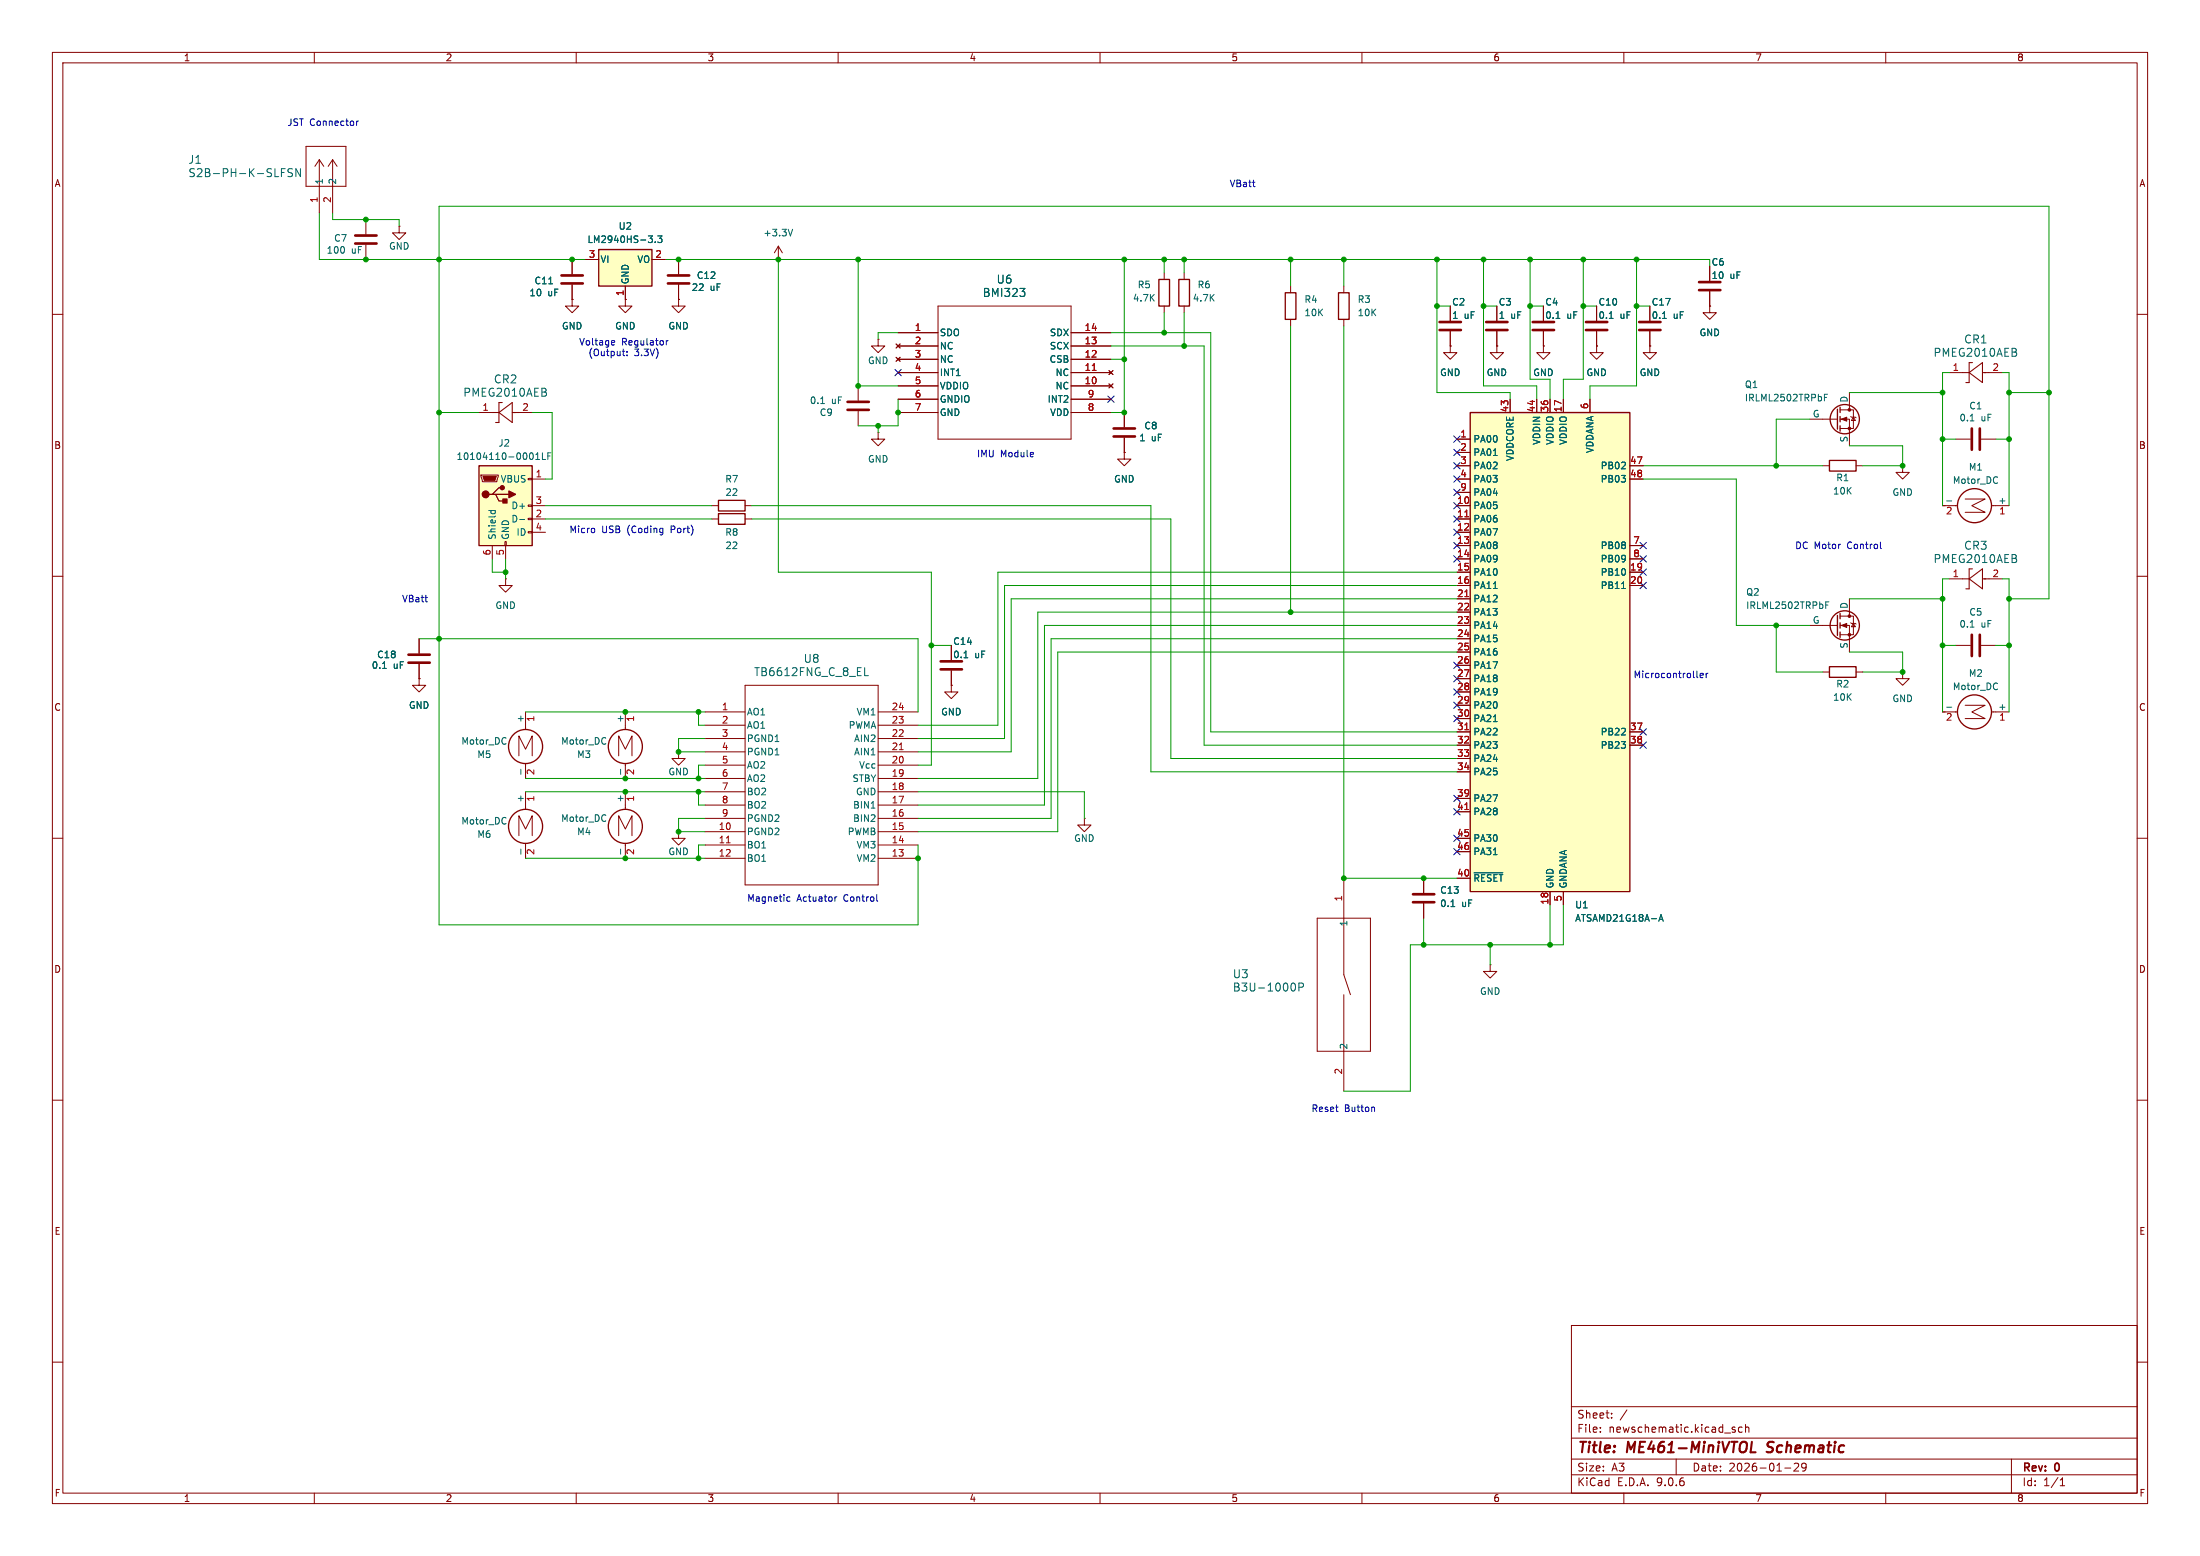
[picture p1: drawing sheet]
<svg xmlns="http://www.w3.org/2000/svg" width="420mm" height="297mm" viewBox="0 0 420 297" stroke-linecap="round" stroke-linejoin="round" font-family="sans-serif">
<g fill="none" stroke="#840000" stroke-width=".19">
<path d="M10 10h400v277h-400zM12 12h396v273h-396zM60 10v2M110 10v2M160 10v2M210 10v2M260 10v2M310 10v2M360 10v2M10 60h2M276.9 66v1.3h1.2l-1.2 1.3-1.3-1.3h1.3M276.9 66h.1"/>
<path d="M408 60h2M10 110h2M408 110h2M10 160h2M408 160h2M10 210h2M408 210h2M300 253h108v32h-108zM10 260h2M300 278.5h108M300 274.5h108M300 268.5h108"/>
<path d="M305.5 273.2v.2M305.5 272.5v.1M307.7 270.5v.2M307.7 269.8v.1M310.6 269.1l-1.3 1.9M320 278.5v3M330.7 272.8l.5 .2 .1 .2-.2 .2-.4-.1M330.7 272.5h.5M332.6 272.5l-.4-.1-.3 .3 .1 .6h.6M333.2 272.5l.2-.1 .4 .1 .1 .9M333.2 271.9v1.5M342.5 279.4l.6-.1 .2 .1 .1 .3-1 1.1h1"/>
<path d="M344.8 279.9l-.3 .3h-.3l-.3-.3 .2-.5 .4-.1 .2 .1a.99 .99 0 0 1-.3 1.4h-.3M384 278.5v6.5M408 260h2M60 285v2M110 285v2M160 285v2M210 285v2M260 285v2M300 281.5h108M310 285v2M340.7 280.2h1.2M360 285v2"/>
<path d="M393.3 283.6h.9M393.3 282.5l.4-.4v1.5"/>
</g>
<path d="M334.4 275.2l-.2 2h.9M337.3 277.1l.2 .1M337.6 275.4l-.1 .6" fill="none" stroke="#840000" stroke-width=".4"/>
<path d="M280.7 78.7h30.4v91.5h-30.4z" fill="#ffffc2"/>
<path d="M280.7 78.7h30.4v91.5h-30.4z" fill="none" stroke="#840000" stroke-width=".25"/>
<g fill="none" stroke="#840000" stroke-width=".19">
<path d="M288.3 76.2v2.5M293.4 76.2v2.5M295.9 76.2v2.5M298.4 76.2v2.5M303.5 76.2v2.5M278.1 83.8h2.6M278.1 86.4h2.6M278.1 88.9h2.6M278.1 91.4h2.6M278.1 94h2.6M278.1 96.5h2.6M278.1 99.1h2.6"/>
<path d="M311.1 88.9h2.6M311.1 91.4h2.6M278.1 101.6h2.6M278.1 104.1h2.6M278.1 106.7h2.6M278.1 109.2h2.6M278.1 111.8h2.6M278.1 114.3h2.6M278.1 116.8h2.6M278.1 119.4h2.6M311.1 104.1h2.6M311.1 106.7h2.6"/>
<path d="M311.1 109.2h2.6M311.1 111.8h2.6M278.1 121.9h2.6M278.1 124.5h2.6M278.1 127h2.6M278.1 129.5h2.6M278.1 132.1h2.6M278.1 134.6h2.6M278.1 137.2h2.6M278.1 139.7h2.6M311.1 139.7h2.6M278.1 142.2h2.6"/>
<path d="M278.1 144.8h2.6M278.1 147.3h2.6M278.1 152.4h2.6M278.1 154.9h2.6M311.1 142.2h2.6M278.1 160h2.6M278.1 162.6h2.6M278.1 167.6h2.6M295.9 170.2v2.5M298.4 170.2v2.5"/>
</g>
<path d="M285.1 86.9h.7M285.1 112.3h.7M309.6 112.3h.7M285.1 137.7h.7M281.4 166.6h5.5M285.1 163.1h.7M316.7 175.8l.4-1.2 .4 1.2M316.8 175.5h.6" fill="none" stroke="#006464" stroke-width=".19"/>
<path d="M279.6 98.6h.8M279.6 113.9h.8M279.6 139.3h.8M279.6 154.5h.8" fill="none" stroke="#a90000" stroke-width=".19"/>
<path d="M91.4 88.9h10.2v15.2h-10.2z" fill="#ffffc2"/>
<g fill="none" stroke="#840000" stroke-width=".25">
<path d="M91.4 88.9h10.2v15.2h-10.2zM94 94.4h.6l.6 1.2h1.3M94.6 94.4h2.6M95.9 93.1h-.7l-1.2 1.3h-.7M349.2 87.9h5.1v2h-5.1zM350.8 117.5v3.8M351.3 117.1v1M351.3 118.9v1M349.2 127.3h5.1v2h-5.1zM351.3 120.7v1"/>
<circle cx="352.2" cy="119.4" r="2.79"/>
</g>
<g fill="none" stroke="#840000" stroke-width=".19">
<path d="M58.4 27.9h7.6v7.7h-7.6zM61 30.5v10.1M61 30.5l-.9 1.3M61 30.5l.8 1.3M63.5 30.5v10.1M63.5 30.5l-.8 1.3M63.5 30.5l.8 1.3M119.4 57.2v1.2h1.2l-1.2 1.3-1.3-1.3h1.3M119.4 57.2h.1M326.4 58.4v1.3h1.3l-1.3 1.3-1.3-1.3h1.3M326.4 58.4h.1M91.8 90.7h3.3v.2l-.2 1h-2.8z"/>
<path d="M100.8 91.3h.8v.3h-.8zM100.8 96.4h.8v.2h-.8zM100.8 98.9h.8v.3h-.8zM101.6 91.4h2.5M101.6 96.5h2.5M101.6 99.1h2.5M348 88.9h1.2M354.3 88.9h1.3M94 104.1v2.6M96.4 103.4h.2v.7h-.2zM96.5 104.1v2.6M100.8 101.5h.8v.2h-.8z"/>
<path d="M101.6 101.6h2.5M345.4 119.4h5.4M351.3 117.6h2.5v3.6h-2.5M351.3 119.4h1.8v5.1M353.1 114.3v3.3M353.3 118.9l1 .2M353.8 119l.4 .6h-.8zM348 128.3h1.2M354.3 128.3h1.3M363.2 128.3v1.2h1.3l-1.3 1.3-1.3-1.3h1.3M363.2 128.3h.1"/>
</g>
<g fill="#840000" stroke="#840000" stroke-width=".19">
<path d="M92.2 90.9h2.5l-.2 .8h-2z"/>
<path d="M351.5 119.4l1.1-.4v.8z"/>
<circle cx="353.1" cy="117.6" r=".25"/>
<circle cx="353.1" cy="121.2" r=".25"/>
</g>
<g fill="#840000" stroke="#840000" stroke-width=".25">
<path d="M96 95.3h.8v.7h-.8z"/>
<path d="M97.2 93.7l1.2 .7-1.2 .6z"/>
<circle cx="92.7" cy="94.4" r=".63"/>
<circle cx="95.9" cy="93.1" r=".38"/>
</g>
<g fill="none" stroke="#006464" stroke-width=".19">
<path d="M53.7 32.9h.5M53.7 32.2h.8M55.8 32.3l-.5-.1-.3 .3 .1 .3 .7 .3v.5l-.3 .1-.5-.1M57.4 32.2v1.5l-.9-1.5v1.5M93.3 97.5h1.3M93.8 97.5l-.1 .3M94.5 97.5l.1 .3M99.2 99.2h1M102.3 87.7h.7M102.3 86.8l.3-.4v1.3M103.6 86.4v1.3h.6M104.6 87h.4"/>
<path d="M105.2 86.4h-.6v1.3M348.5 115.5h.5M348.5 114.9h.6"/>
</g>
<path d="M114.3 47.6h10.2v7h-10.2z" fill="#ffffc2"/>
<g fill="none" stroke="#840000" stroke-width=".25">
<path d="M114.3 47.6h10.2v7h-10.2zM221.2 53.3h2.1v5.1h-2.1zM225 53.3h2.1v5.1h-2.1zM245.4 55.9h2v5.1h-2zM255.5 55.9h2.1v5.1h-2.1zM350.8 78.1v3.8M351.3 77.7v1M351.3 79.5v1M137.2 95.5h5v2h-5zM137.2 98h5v2.1h-5zM351.3 81.3v1"/>
<circle cx="352.2" cy="80" r="2.79"/>
<circle cx="376.9" cy="96.5" r="3.3"/>
<circle cx="376.9" cy="135.9" r="3.3"/>
<circle cx="100.3" cy="142.5" r="3.3"/>
<circle cx="100.3" cy="157.7" r="3.3"/>
<circle cx="119.4" cy="142.5" r="3.3"/>
<circle cx="119.4" cy="157.7" r="3.3"/>
</g>
<g fill="none" stroke="#840000" stroke-width=".19">
<path d="M69.8 41.9v2.8M69.8 46.7v2.8M76.2 43.2v1.3h1.3l-1.3 1.2-1.3-1.2h1.3M76.2 43.2h.1M109.2 57.2v1.2h1.3l-1.3 1.3-1.3-1.3h1.3M109.2 57.2h.1M109.2 49.5v2.8M109.2 54.4v2.8M111.8 49.5h2.5M119.4 57.2h.1M119.4 54.6v2.6M124.5 49.5h2.5"/>
<path d="M129.5 57.2v1.2h1.3l-1.3 1.3-1.2-1.3h1.2M129.5 57.2h.1M129.5 49.5v2.8M129.5 54.4v2.8M148.6 49.5h.1M148.6 47l-.8 1.3M148.6 47l.8 1.3M148.6 47v2.5M179.1 58.4h25.4v25.4h-25.4zM222.2 52.1v1.2M222.2 58.4v1.3M226.1 52.1v1.2"/>
<path d="M226.1 58.4v1.3M246.4 54.6v1.3M256.5 54.6v1.3M276.9 58.4v2.8M285.7 58.4v2.8M294.6 58.4v2.8M304.8 58.4v2.8M315 58.4v2.8M326.4 58.4h.1M326.4 50.8v2.8M326.4 55.6v2.8M91.4 78.7h2.6"/>
<path d="M99.1 78.7h2.5M163.8 73.7v2.8M163.8 78.5v2.8M167.6 64.8v1.2h1.3l-1.3 1.3-1.2-1.3h1.2M167.6 64.8h.1M171.1 65.7l.7 .7M171.1 68.2l.7 .8M171.4 78.7h7.7M171.4 71.1h7.7M171.4 63.5h7.7M171.4 66h7.7M171.4 68.6h7.7"/>
<path d="M171.4 73.7h7.7M171.4 76.2h7.7M171.8 65.7l-.7 .7M171.8 68.2l-.7 .8M204.5 78.7h7.6M204.5 71.1h7.6M204.5 63.5h7.6M204.5 66h7.6M204.5 68.6h7.6M204.5 73.7h7.6M204.5 76.2h7.6M211.7 70.7l.8 .8"/>
<path d="M211.7 73.3l.8 .7M212.5 70.7l-.8 .8M212.5 73.3l-.8 .7M214.6 78.7v2.8M246.4 61v1.2M256.5 61v1.2M276.9 66h.1M276.9 63.2v2.8M285.7 66v1.3h1.3l-1.3 1.3-1.2-1.3h1.2M285.7 66h.1M285.7 63.2v2.8M288.3 76.2v2.5"/>
<path d="M293.4 76.2v2.5M294.6 66v1.3h1.3l-1.3 1.3-1.2-1.3h1.2M294.6 66h.1M294.6 63.2v2.8M295.9 76.2v2.5M298.4 76.2v2.5M303.5 76.2v2.5M304.8 66v1.3h1.3l-1.3 1.3-1.3-1.3h1.3M304.8 66h.1M304.8 63.2v2.8M315 66v1.3h1.2l-1.2 1.3-1.3-1.3h1.3M315 66h.1"/>
<path d="M315 63.2v2.8M351.3 78.2h2.5v3.6h-2.5M353.1 74.9v3.3M353.3 79.5l1 .3M353.8 79.6l.4 .7h-.8zM372.1 71.1h2.5M379.7 71.1h2.6M135.9 96.5h1.3M135.9 99.1h1.3M142.2 96.5h1.3M142.2 99.1h1.3M167.6 82.6v1.2h1.3l-1.3 1.3-1.2-1.3h1.2"/>
<path d="M167.6 82.6h.1M214.6 86.4v1.2h1.3l-1.3 1.3-1.2-1.3h1.2M214.6 86.4h.1M214.6 83.6v2.8M278.1 96.5h2.6M278.1 83.8h2.6M278.1 99.1h2.6M278.1 86.4h2.6M278.1 88.9h2.6M278.1 91.4h2.6M278.1 94h2.6M311.1 88.9h2.6"/>
<path d="M311.1 91.4h2.6M345.4 80h5.4M351.3 80h1.8v5.1M363.2 88.9v1.3h1.3l-1.3 1.2-1.3-1.2h1.3M363.2 88.9h.1M370.8 96.5h2.9M373.4 83.8h2.8M375.2 95.3h3.8l-2.6 1.2 2.6 1.3h-3.8M378.2 83.8h2.8M380.2 96.5h3.3M96.5 110.5v1.3h1.3l-1.3 1.2-1.3-1.2h1.3M96.5 110.5h.1"/>
<path d="M278.1 101.6h2.6M278.1 104.1h2.6M278.1 106.7h2.6M278.1 109.2h2.6M278.1 111.8h2.6M278.1 114.3h2.6M278.1 116.8h2.6M278.1 119.4h2.6M311.1 104.1h2.6M311.1 106.7h2.6M311.1 109.2h2.6M311.1 111.8h2.6"/>
<path d="M372.1 110.5h2.5M379.7 110.5h2.6M80 129.5v1.3h1.3l-1.3 1.3-1.3-1.3h1.3M80 129.5h.1M80 121.9v2.8M80 126.7v2.8M100.3 135.9v3.3M119.4 135.9v3.3M134.6 135.9h7.6M134.6 138.4h7.6M142.2 130.8h25.4v38.1h-25.4zM167.6 135.9h7.7"/>
<path d="M167.6 138.4h7.7M181.6 130.8v1.3h1.3l-1.3 1.3-1.3-1.3h1.3M181.6 130.8h.1M181.6 123.2v2.8M181.6 128v2.8M278.1 121.9h2.6M278.1 124.5h2.6M278.1 127h2.6M278.1 129.5h2.6M278.1 132.1h2.6M278.1 134.6h2.6M278.1 137.2h2.6"/>
<path d="M278.1 139.7h2.6M311.1 139.7h2.6M370.8 135.9h2.9M373.4 123.2h2.8M375.2 134.6h3.8l-2.6 1.3 2.6 1.3h-3.8M378.2 123.2h2.8M380.2 135.9h3.3M99.1 144.3v-3.8l1.2 2.5 1.3-2.5v3.8M99.1 159.5v-3.8l1.2 2.5 1.3-2.5v3.8M100.3 145.7v2.9M100.3 151.1v3.4M118.1 159.5v-3.8l1.3 2.5 1.2-2.5v3.8"/>
<path d="M118.1 144.3v-3.8l1.3 2.5 1.2-2.5v3.8M119.4 145.7v2.9M119.4 151.1v3.4M129.5 143.5v1.3h1.3l-1.3 1.3-1.2-1.3h1.2M129.5 143.5h.1M129.5 158.8v1.2h1.3l-1.3 1.3-1.2-1.3h1.2M129.5 158.8h.1M134.6 141h7.6M134.6 143.5h7.6M134.6 146.1h7.6M134.6 148.6h7.6M134.6 151.1h7.6"/>
<path d="M134.6 153.7h7.6M134.6 156.2h7.6M134.6 158.8h7.6M167.6 141h7.7M167.6 143.5h7.7M167.6 146.1h7.7M167.6 148.6h7.7M167.6 151.1h7.7M167.6 153.7h7.7M167.6 156.2h7.7M167.6 158.8h7.7M207 156.2v1.3h1.3l-1.3 1.3-1.3-1.3h1.3"/>
<path d="M207 156.2h.1M278.1 142.2h2.6M278.1 144.8h2.6M278.1 147.3h2.6M278.1 152.4h2.6M278.1 154.9h2.6M311.1 142.2h2.6M100.3 161v2.8M119.4 161v2.8M134.6 161.3h7.6M134.6 163.8h7.6M167.6 161.3h7.7"/>
<path d="M167.6 163.8h7.7M251.5 175.3h10.1v25.4h-10.1zM256.5 167.6v18.5l1.3 3.8M271.8 167.6v2.8M271.8 172.5v2.8M278.1 160h2.6M278.1 162.6h2.6M278.1 167.6h2.6M295.9 170.2v2.5M298.4 170.2v2.5M256.5 189.9v18.4M284.5 184.2v1.2h1.2l-1.2 1.3-1.3-1.3h1.3"/>
<path d="M284.5 184.2h.1"/>
</g>
<g fill="none" stroke="#006464" stroke-width=".19">
<path d="M104.8 54.2h.7M123.8 45h.8l-.5 .5M124.5 45.6v.6M125.1 46.2v.1M125.6 45h.8l-.5 .5 .4 .1v.6l-.2 .1-.5-.1M151.3 43.8l-.4 1.2M194.7 55.1h1l-.6 .5M195.4 55.6l.3 .3v.4l-.3 .3M104.2 74.9l.1 .2-.1 .5M104.2 74.2v.5M156.7 77h.7M297.1 60.8h.7"/>
<path d="M307.2 60.8h.7M317.4 60.8h.7M348.3 75.9h.4M348.3 75.3h.6M384.8 67.3l.2 .2-.2 .4M384.8 66.6v.5M285.1 86.9h.7M371.6 95.6h1M376.1 80.3h.8M381.3 91.1h.1M381.3 92.2h.1M285.1 112.3h.7"/>
<path d="M309.6 112.3h.7M376.1 119.7h.8M384.8 106.7l.2 .2-.2 .4M384.8 106v.4M73 127.6h.8M165.1 129h.7M184 125.5h.8M285.1 137.7h.7M371.6 135h1M381.3 130.4v.1M381.3 131.5v.1M96.5 140.8l.1 .1"/>
<path d="M96.5 156.1h.1M96.6 141.9l-.1 .1M96.6 157.2h-.1M99.4 146.8v1M115.6 155.6h.1M115.6 140.8v.1M115.6 156.7h.1M115.6 141.9v.1M118.5 146.8v1M166.3 154.2h.7M99.4 162.1v.9M118.5 162.1v.9"/>
<path d="M277 173h.7M281.4 166.6h5.5M285.1 163.1h.7M316.7 175.8l.4-1.2 .4 1.2M316.8 175.5h.6M246.8 187.6a.81 .81 0 0 1 .5 .8 .81 .81 0 0 1-.5 .8M248 188.4h.7l.1-.3v-.3l-.3-.2h-.5v1.6"/>
</g>
<path d="M94 78.7h1.2M95.2 78.7l2.6-1.9v3.8zM95.9 76.8h-.7v3.8h-.6M97.8 78.7h1.3M374.6 71.1h1.3M375.9 71.1l2.6-1.9v3.8zM376.6 69.2h-.7v3.8h-.6M378.5 71.1h1.2M374.6 110.5h1.3M375.9 110.5l2.6-1.9v3.8zM376.6 108.6h-.7v3.8h-.6M378.5 110.5h1.2" fill="none" stroke="#840000" stroke-width=".2"/>
<g fill="none" stroke="#840000" stroke-width=".51">
<path d="M67.8 46.5h4.1M67.8 45h4.1M107.2 54.1h4.1M107.2 52.6h4.1M127.5 54.1h4.1M127.5 52.6h4.1M324.4 53.8h4M324.4 55.4h4M161.8 78.2h4.1M161.8 76.7h4.1M274.8 61.5h4.1M274.8 63h4.1"/>
<path d="M283.7 61.5h4.1M283.7 63h4.1M292.6 61.5h4.1M292.6 63h4.1M302.8 61.5h4M302.8 63h4M312.9 61.5h4.1M312.9 63h4.1M212.6 81.8h4.1M212.6 83.3h4.1M376.4 81.8v4.1M378 81.8v4.1"/>
<path d="M78 125h4M78 126.5h4M179.6 126.2h4M179.6 127.8h4M376.4 121.2v4M378 121.2v4M269.7 170.7h4.1M269.7 172.2h4.1"/>
</g>
<g fill="#840000" stroke="#840000" stroke-width=".19">
<path d="M351.5 80l1.1-.4v.8z"/>
<circle cx="353.1" cy="78.2" r=".25"/>
<circle cx="353.1" cy="81.8" r=".25"/>
</g>
<path d="M208.5 70.7h.7M279.6 98.6h.8M279.6 113.9h.8M279.6 139.3h.8M171.7 143.1h.7M279.6 154.5h.8M138.7 160.9h.7" fill="none" stroke="#a90000" stroke-width=".19"/>
<g fill="none" stroke="#009600" stroke-width=".19">
<path d="M61 40.6v8.9h50.8M63.5 40.6v1.3h12.7v1.3M127 49.5h199.4M148.6 49.5v59.7h29.2v36.9h-2.5M163.8 49.5v24.2h7.6M214.6 49.5v29.2h-2.5M222.2 49.5v2.6M222.2 59.7v3.8M226.1 49.5v2.6M226.1 59.7v6.3M246.4 49.5v5.1M256.5 49.5v5.1"/>
<path d="M274.3 58.4h2.6M274.3 49.5v25.4h14v1.3M283.2 58.4h2.5M283.2 49.5v24.2h10.2v2.5M292.1 58.4h2.5M292.1 49.5v22.9h3.8v3.8M302.3 58.4h2.5M302.3 49.5v22.9h-3.9v3.8M312.4 58.4h2.6M312.4 49.5v24.2h-8.9v2.5M83.8 78.7h7.6M101.6 78.7h3.8v12.7h-1.3"/>
<path d="M171.4 63.5h-3.8v1.3M171.4 76.2v5.1h-7.6M212.1 63.5h19v76.2h47M212.1 66h17.8v76.2h48.2M212.1 68.6h2.5M246.4 62.2v54.6M256.5 62.2v105.4h21.6M353.1 74.9h17.7M372.1 71.1h-1.3v25.4M382.3 71.1h1.2v25.4M383.5 74.9h7.7M104.1 99.1h31.8"/>
<path d="M104.1 96.5h31.8M143.5 96.5h76.2v50.8h58.4M143.5 99.1h80v45.7h54.6M167.6 81.3v1.3M313.7 91.4h17.8v28h13.9M313.7 88.9h34.3M345.4 80h-6.3v8.9M353.1 85.1h10.1v3.8h-7.6M370.8 83.8h2.6M381 83.8h2.5M94 106.7v2.5h2.5M96.5 106.7v3.8"/>
<path d="M278.1 119.4h-78.7v34.3h-24.1M278.1 111.8h-86.3v29.2h-16.5M278.1 109.2h-87.6v29.2h-15.2M278.1 116.8h-80v31.8h-22.8M278.1 114.3h-85.1v29.2h-17.7M339.1 119.4v8.9h8.9M353.1 114.3h17.7M372.1 110.5h-1.3v25.4M382.3 110.5h1.2v25.4M383.5 114.3h7.7v-74.9h-307.4v137.1h91.5v-15.2M80 121.9h95.3v14M100.3 135.9h34.3"/>
<path d="M133.3 135.9v2.5h1.3M177.8 123.2h3.8M278.1 121.9h-77.4v34.3h-25.4M278.1 124.5h-76.2v34.3h-26.6M353.1 124.5h10.1v3.8h-7.6M370.8 123.2h2.6M381 123.2h2.5M100.3 151.1h34.3M100.3 148.6h34.3M133.3 151.1v2.6h1.3M134.6 156.2h-5.1v2.6h5.1M134.6 141h-5.1v2.5h5.1"/>
<path d="M134.6 146.1h-1.3v2.5M175.3 151.1h31.7v5.1M100.3 163.8h34.3M134.6 161.3h-1.3v2.5M271.8 175.3v5M295.9 172.7v7.6M298.4 172.7v7.6h-29.2v28h-12.7M284.5 180.3v3.9"/>
</g>
<g fill="none" stroke="#000084" stroke-width=".19">
<path d="M170.8 70.5l1.3 1.2M172.1 70.5l-1.3 1.2M211.5 75.6l1.2 1.2M212.7 75.6l-1.2 1.2M277.5 85.8l1.2 1.2M277.5 88.3l1.2 1.2M277.5 83.2l1.2 1.2M277.5 90.8l1.2 1.2M277.5 98.5l1.2 1.2M277.5 95.9l1.2 1.2M277.5 93.4l1.2 1.2M278.7 85.8l-1.2 1.2"/>
<path d="M278.7 88.3l-1.2 1.2M278.7 83.2l-1.2 1.2M278.7 90.8l-1.2 1.2M278.7 98.5l-1.2 1.2M278.7 95.9l-1.2 1.2M278.7 93.4l-1.2 1.2M277.5 106.1l1.2 1.2M277.5 103.5l1.2 1.2M277.5 101l1.2 1.2M278.7 106.1l-1.2 1.2M278.7 103.5l-1.2 1.2M278.7 101l-1.2 1.2"/>
<path d="M313.1 111.2l1.2 1.2M313.1 108.6l1.2 1.2M313.1 106.1l1.2 1.2M313.1 103.5l1.2 1.2M314.3 111.2l-1.2 1.2M314.3 108.6l-1.2 1.2M314.3 106.1l-1.2 1.2M314.3 103.5l-1.2 1.2M277.5 134l1.2 1.2M277.5 126.4l1.2 1.2M277.5 128.9l1.2 1.2M277.5 131.5l1.2 1.2"/>
<path d="M277.5 136.6l1.2 1.2M278.7 134l-1.2 1.2M278.7 126.4l-1.2 1.2M278.7 128.9l-1.2 1.2M278.7 131.5l-1.2 1.2M278.7 136.6l-1.2 1.2M313.1 139.1l1.2 1.2M314.3 139.1l-1.2 1.2M277.5 151.8l1.2 1.2M277.5 159.4l1.2 1.2M277.5 154.3l1.2 1.2M278.7 151.8l-1.2 1.2"/>
<path d="M278.7 159.4l-1.2 1.2M278.7 154.3l-1.2 1.2M313.1 141.6l1.2 1.2M314.3 141.6l-1.2 1.2M277.5 162l1.2 1.2M278.7 162l-1.2 1.2"/>
</g>
<g fill="none" stroke="#0000c2" stroke-width=".19">
<path d="M68.1 23.1v.9M68.4 23.1l-.3 .2M239.1 34.8h.5M239.5 35.6h.1M116.9 65l.4 .1v.2l-.6 .1M117.3 65.8l-.4 .1M119 67.8l.3 .1M119.7 67.8v.1M119.7 67.1v.1M127.2 65v.9M127.6 65l-.4 .3M81.1 114h.5"/>
<path d="M81.5 114.9h.1M113.5 100.9v.7M359 103.5v1l.2 .2M324 129.2l.1 .2M324.6 128.9l.6-.1-.1-.2-.4-.1-.1 .2v.6h.5M325.7 128.5v.9M326.1 128.5l-.4 .3M150.3 171.9l.1 .1h.4M150.8 171.2h-.4l-.1 .1M159.4 171.2v.8M159.8 171.2l-.4 .2M167.4 170.8v1.1l.2 .1"/>
<path d="M262.2 211.3l.2 .2v.7"/>
</g>
<g fill="#009600" stroke="#009600" stroke-width=".19">
<circle cx="69.8" cy="49.5" r=".46"/>
<circle cx="69.8" cy="41.9" r=".46"/>
<circle cx="109.2" cy="49.5" r=".46"/>
<circle cx="129.5" cy="49.5" r=".46"/>
<circle cx="163.8" cy="49.5" r=".46"/>
<circle cx="163.8" cy="73.7" r=".46"/>
<circle cx="148.6" cy="49.5" r=".46"/>
<circle cx="83.8" cy="49.5" r=".46"/>
<circle cx="175.3" cy="163.8" r=".46"/>
<circle cx="119.4" cy="135.9" r=".46"/>
<circle cx="133.3" cy="135.9" r=".46"/>
<circle cx="129.5" cy="158.8" r=".46"/>
<circle cx="177.8" cy="123.2" r=".46"/>
<circle cx="246.4" cy="116.8" r=".46"/>
<circle cx="133.3" cy="148.6" r=".46"/>
<circle cx="129.5" cy="143.5" r=".46"/>
<circle cx="119.4" cy="148.6" r=".46"/>
<circle cx="133.3" cy="151.1" r=".46"/>
<circle cx="133.3" cy="163.8" r=".46"/>
<circle cx="214.6" cy="78.7" r=".46"/>
<circle cx="167.6" cy="81.3" r=".46"/>
<circle cx="171.4" cy="78.7" r=".46"/>
<circle cx="214.6" cy="68.6" r=".46"/>
<circle cx="222.2" cy="63.5" r=".46"/>
<circle cx="226.1" cy="66" r=".46"/>
<circle cx="226.1" cy="49.5" r=".46"/>
<circle cx="214.6" cy="49.5" r=".46"/>
<circle cx="222.2" cy="49.5" r=".46"/>
<circle cx="83.8" cy="78.7" r=".46"/>
<circle cx="119.4" cy="151.1" r=".46"/>
<circle cx="119.4" cy="163.8" r=".46"/>
<circle cx="83.8" cy="121.9" r=".46"/>
<circle cx="96.5" cy="109.2" r=".46"/>
<circle cx="271.8" cy="167.6" r=".46"/>
<circle cx="295.9" cy="180.3" r=".46"/>
<circle cx="271.8" cy="180.3" r=".46"/>
<circle cx="256.5" cy="167.6" r=".46"/>
<circle cx="284.5" cy="180.3" r=".46"/>
<circle cx="283.2" cy="49.5" r=".46"/>
<circle cx="283.2" cy="58.4" r=".46"/>
<circle cx="312.4" cy="58.4" r=".46"/>
<circle cx="312.4" cy="49.5" r=".46"/>
<circle cx="292.1" cy="49.5" r=".46"/>
<circle cx="302.3" cy="49.5" r=".46"/>
<circle cx="302.3" cy="58.4" r=".46"/>
<circle cx="383.5" cy="83.8" r=".46"/>
<circle cx="391.2" cy="74.9" r=".46"/>
<circle cx="383.5" cy="74.9" r=".46"/>
<circle cx="363.2" cy="88.9" r=".46"/>
<circle cx="370.8" cy="83.8" r=".46"/>
<circle cx="370.8" cy="74.9" r=".46"/>
<circle cx="256.5" cy="49.5" r=".46"/>
<circle cx="246.4" cy="49.5" r=".46"/>
<circle cx="274.3" cy="49.5" r=".46"/>
<circle cx="274.3" cy="58.4" r=".46"/>
<circle cx="370.8" cy="123.2" r=".46"/>
<circle cx="383.5" cy="123.2" r=".46"/>
<circle cx="383.5" cy="114.3" r=".46"/>
<circle cx="370.8" cy="114.3" r=".46"/>
<circle cx="363.2" cy="128.3" r=".46"/>
<circle cx="339.1" cy="119.4" r=".46"/>
<circle cx="339.1" cy="88.9" r=".46"/>
<circle cx="292.1" cy="58.4" r=".46"/>
</g>
<g font-size="2.8" fill="#840000">
<text x="301" y="277.9">Title:</text>
<text x="310.6" y="277.9">ME461-MiniVTOL</text>
<text x="338.2" y="277.9">Schematic</text>
</g>
<g font-size="2.1" fill="#006464">
<text x="35.9" y="31.5">J1</text>
<text x="35.9" y="34">S2B-PH-K-SLFSN</text>
<text x="187.5" y="56.9">BMI323</text>
<text x="190.2" y="54.3">U6</text>
<text x="374.9" y="65.8">CR1</text>
<text x="369" y="68.3">PMEG2010AEB</text>
<text x="88.4" y="75.9">PMEG2010AEB</text>
<text x="94.2" y="73.4">CR2</text>
<text x="369" y="107.7">PMEG2010AEB</text>
<text x="374.9" y="105.1">CR3</text>
<text x="143.9" y="129.3">TB6612FNG_C_8_EL</text>
<text x="153.3" y="126.7">U8</text>
<text x="235.3" y="189.5">B3U-1000P</text>
<text x="235.3" y="186.9">U3</text>
</g>
<g font-size="2.1" fill="#840000">
<text x="301" y="273.7">File:</text>
<text x="301" y="271">Sheet:</text>
<text x="307.1" y="273.7">newschematic.kicad_sch</text>
<text x="301" y="281.1">Size:</text>
<text x="307.6" y="281.1">A3</text>
<text x="323" y="281.1">Date:</text>
<text x="330" y="281.1">2026-01-29</text>
<text x="386" y="281.3">Rev:</text>
<text x="392.4" y="281.3">0</text>
<text x="301" y="283.9">KiCad</text>
<text x="308.7" y="283.9">E.D.A.</text>
<text x="316.3" y="283.9">9.0.6</text>
<text x="386" y="283.9">Id:</text>
<text x="390.1" y="283.9">1/1</text>
</g>
<g font-size="1.8" fill="#840000">
<text x="35" y="11.9">1</text>
<text x="85" y="11.9">2</text>
<text x="135" y="11.9">3</text>
<text x="185" y="11.9">4</text>
<text x="235" y="11.9">5</text>
<text x="285" y="11.9">6</text>
<text x="335" y="11.9">7</text>
<text x="385" y="11.9">8</text>
<text x="10.3" y="35.9">A</text>
<text x="408.3" y="35.9">A</text>
<text x="10.3" y="85.9">B</text>
<text x="408.2" y="85.9">B</text>
<text x="10.3" y="135.9">C</text>
<text x="408.2" y="135.9">C</text>
<text x="10.3" y="185.9">D</text>
<text x="408.2" y="185.9">D</text>
<text x="10.3" y="235.9">E</text>
<text x="408.3" y="235.9">E</text>
<text x="10.3" y="285.9">F</text>
<text x="35" y="286.9">1</text>
<text x="85" y="286.9">2</text>
<text x="135" y="286.9">3</text>
<text x="185" y="286.9">4</text>
<text x="235" y="286.9">5</text>
<text x="285" y="286.9">6</text>
<text x="335" y="286.9">7</text>
<text x="385" y="286.9">8</text>
<text x="408.3" y="285.9">F</text>
</g>
<g font-size="1.8" fill="#0000c2">
<text x="54.8" y="24.2">JST Connector</text>
<text x="234.7" y="35.9">VBatt</text>
<text x="110.5" y="66.1">Voltage</text>
<text x="112.2" y="68.2">(Output:</text>
<text x="118.7" y="66.1">Regulator</text>
<text x="121.1" y="68.2">3.3V)</text>
<text x="186.4" y="87.5">IMU</text>
<text x="191" y="87.5">Module</text>
<text x="108.6" y="102">Micro</text>
<text x="114.9" y="102">USB</text>
<text x="119.8" y="102">(Coding</text>
<text x="128.3" y="102">Port)</text>
<text x="342.6" y="105">DC Motor</text>
<text x="352.8" y="105">Control</text>
<text x="76.7" y="115.2">VBatt</text>
<text x="311.8" y="129.6">Microcontroller</text>
<text x="142.5" y="172.3">Magnetic</text>
<text x="152.1" y="172.3">Actuator</text>
<text x="161.2" y="172.3">Control</text>
<text x="250.3" y="212.4">Reset</text>
<text x="256.6" y="212.4">Button</text>
</g>
<g font-size="1.8" fill="#006464">
<text x="61.8" y="35.3" transform="rotate(-90 61.8 35.3)">1</text>
<text x="64.4" y="35.3" transform="rotate(-90 64.4 35.3)">2</text>
<text x="63.7" y="46.3">C7</text>
<text x="74.2" y="47.9">GND</text>
<text x="112.1" y="46.6">LM2940HS-3.3</text>
<text x="118" y="44">U2</text>
<text x="145.6" y="45.3">+3.3V</text>
<text x="62.3" y="48.6">100</text>
<text x="67.1" y="48.6">uF</text>
<text x="114.6" y="50.4">VI</text>
<text x="121.6" y="50.4">VO</text>
<text x="132.9" y="53.4">C12</text>
<text x="326.7" y="50.9">C6</text>
<text x="326.7" y="53.4">10</text>
<text x="330.2" y="53.4">uF</text>
<text x="101" y="56.7">10</text>
<text x="101.9" y="54.5">C11</text>
<text x="104.6" y="56.7">uF</text>
<text x="120.2" y="54.4" transform="rotate(-90 120.2 54.4)">GND</text>
<text x="132" y="55.7">22</text>
<text x="135.6" y="55.7">uF</text>
<text x="216.2" y="57.8">4.7K</text>
<text x="217.1" y="55.2">R5</text>
<text x="227.6" y="57.8">4.7K</text>
<text x="228.5" y="55.2">R6</text>
<text x="248.9" y="58">R4</text>
<text x="259.1" y="58">R3</text>
<text x="277.1" y="58.5">C2</text>
<text x="286" y="58.5">C3</text>
<text x="294.9" y="58.5">C4</text>
<text x="305.1" y="58.5">C10</text>
<text x="315.2" y="58.5">C17</text>
<text x="107.2" y="63.1">GND</text>
<text x="117.3" y="63.1">GND</text>
<text x="127.5" y="63.1">GND</text>
<text x="179.3" y="64.4">SDO</text>
<text x="200.3" y="64.4">SDX</text>
<text x="248.9" y="60.6">10K</text>
<text x="259.1" y="60.6">10K</text>
<text x="277.1" y="61.1">1</text>
<text x="279.5" y="61.1">uF</text>
<text x="286" y="61.1">1</text>
<text x="288.4" y="61.1">uF</text>
<text x="294.9" y="61.1">0.1</text>
<text x="299.1" y="61.1">uF</text>
<text x="305.1" y="61.1">0.1</text>
<text x="309.3" y="61.1">uF</text>
<text x="315.2" y="61.1">0.1</text>
<text x="319.4" y="61.1">uF</text>
<text x="324.4" y="64.4">GND</text>
<text x="165.6" y="69.7">GND</text>
<text x="179.3" y="66.9">NC</text>
<text x="179.3" y="69.4">NC</text>
<text x="179.3" y="72">INT1</text>
<text x="200.3" y="69.4">CSB</text>
<text x="200.3" y="66.9">SCX</text>
<text x="201.4" y="72">NC</text>
<text x="274.8" y="72">GND</text>
<text x="283.7" y="72">GND</text>
<text x="292.6" y="72">GND</text>
<text x="302.8" y="72">GND</text>
<text x="312.9" y="72">GND</text>
<text x="154.5" y="77.3">0.1</text>
<text x="158.7" y="77.3">uF</text>
<text x="179.3" y="74.5">VDDIO</text>
<text x="179.3" y="77.1">GNDIO</text>
<text x="199.9" y="77.1">INT2</text>
<text x="201.4" y="74.5">NC</text>
<text x="333" y="74.3">Q1</text>
<text x="333" y="76.8">IRLML2502TRPbF</text>
<text x="352.8" y="76.9" transform="rotate(-90 352.8 76.9)">D</text>
<text x="156.4" y="79.6">C9</text>
<text x="179.3" y="79.6">GND</text>
<text x="200.4" y="79.6">VDD</text>
<text x="218.4" y="82.1">C8</text>
<text x="346" y="79.8">G</text>
<text x="374" y="80.6">0.1</text>
<text x="375.8" y="78.3">C1</text>
<text x="378.2" y="80.6">uF</text>
<text x="87.1" y="88">10104110-0001LF</text>
<text x="95.1" y="85.4">J2</text>
<text x="165.6" y="88.5">GND</text>
<text x="217.4" y="84.4">1</text>
<text x="219.8" y="84.4">uF</text>
<text x="281.2" y="84.7">PA00</text>
<text x="281.2" y="87.2">PA01</text>
<text x="281.2" y="89.8">PA02</text>
<text x="289.2" y="88.1" transform="rotate(-90 289.2 88.1)">VDDCORE</text>
<text x="294.2" y="85" transform="rotate(-90 294.2 85)">VDDIN</text>
<text x="296.8" y="85" transform="rotate(-90 296.8 85)">VDDIO</text>
<text x="299.3" y="85" transform="rotate(-90 299.3 85)">VDDIO</text>
<text x="304.4" y="86.6" transform="rotate(-90 304.4 86.6)">VDDANA</text>
<text x="305.5" y="89.8">PB02</text>
<text x="352.8" y="84.5" transform="rotate(-90 352.8 84.5)">S</text>
<text x="95.5" y="92.3">VBUS</text>
<text x="138.4" y="92.3">R7</text>
<text x="138.4" y="94.8">22</text>
<text x="212.6" y="92.3">GND</text>
<text x="281.2" y="92.3">PA03</text>
<text x="281.2" y="94.8">PA04</text>
<text x="305.5" y="92.3">PB03</text>
<text x="349.8" y="94.6">10K</text>
<text x="350.4" y="92">R1</text>
<text x="361.2" y="94.8">GND</text>
<text x="372.7" y="92.6">Motor_DC</text>
<text x="375.8" y="90">M1</text>
<text x="97.5" y="97.4">D+</text>
<text x="97.5" y="99.9">D-</text>
<text x="281.2" y="97.4">PA05</text>
<text x="281.2" y="99.9">PA06</text>
<text x="381.4" y="96.3">+</text>
<text x="94.8" y="103.1" transform="rotate(-90 94.8 103.1)">Shield</text>
<text x="97.4" y="103.1" transform="rotate(-90 97.4 103.1)">GND</text>
<text x="98.5" y="102.5">ID</text>
<text x="138.4" y="102.5">R8</text>
<text x="138.4" y="105">22</text>
<text x="281.2" y="102.5">PA07</text>
<text x="281.2" y="105">PA08</text>
<text x="281.2" y="107.5">PA09</text>
<text x="305.5" y="105">PB08</text>
<text x="305.5" y="107.5">PB09</text>
<text x="281.2" y="110.1">PA10</text>
<text x="281.2" y="112.6">PA11</text>
<text x="305.5" y="110.1">PB10</text>
<text x="305.5" y="112.6">PB11</text>
<text x="333.3" y="113.9">Q2</text>
<text x="94.5" y="116.4">GND</text>
<text x="281.2" y="115.2">PA12</text>
<text x="281.2" y="117.7">PA13</text>
<text x="333.3" y="116.4">IRLML2502TRPbF</text>
<text x="346" y="119.1">G</text>
<text x="352.8" y="116.3" transform="rotate(-90 352.8 116.3)">D</text>
<text x="374" y="120">0.1</text>
<text x="375.8" y="117.7">C5</text>
<text x="378.2" y="120">uF</text>
<text x="71.9" y="125.8">C18</text>
<text x="181.9" y="123.3">C14</text>
<text x="181.9" y="125.8">0.1</text>
<text x="186.1" y="125.8">uF</text>
<text x="281.2" y="120.2">PA14</text>
<text x="281.2" y="122.8">PA15</text>
<text x="281.2" y="125.3">PA16</text>
<text x="352.8" y="123.9" transform="rotate(-90 352.8 123.9)">S</text>
<text x="70.9" y="127.9">0.1</text>
<text x="75.1" y="127.9">uF</text>
<text x="281.2" y="127.9">PA17</text>
<text x="281.2" y="130.4">PA18</text>
<text x="350.4" y="131.4">R2</text>
<text x="372.7" y="131.9">Motor_DC</text>
<text x="375.8" y="129.4">M2</text>
<text x="78" y="135.5">GND</text>
<text x="142.5" y="136.8">AO1</text>
<text x="163.4" y="136.8">VM1</text>
<text x="179.6" y="136.8">GND</text>
<text x="281.2" y="132.9">PA19</text>
<text x="281.2" y="135.5">PA20</text>
<text x="349.8" y="134">10K</text>
<text x="361.2" y="134.2">GND</text>
<text x="381.4" y="135.6">+</text>
<text x="88" y="142.3">Motor_DC</text>
<text x="100.1" y="138" transform="rotate(-90 100.1 138)">+</text>
<text x="107" y="142.3">Motor_DC</text>
<text x="119.1" y="138" transform="rotate(-90 119.1 138)">+</text>
<text x="142.5" y="139.3">AO1</text>
<text x="142.5" y="141.8">PGND1</text>
<text x="161.9" y="139.3">PWMA</text>
<text x="162.9" y="141.8">AIN2</text>
<text x="281.2" y="138">PA21</text>
<text x="281.2" y="140.6">PA22</text>
<text x="281.2" y="143.1">PA23</text>
<text x="305.5" y="140.6">PB22</text>
<text x="305.5" y="143.1">PB23</text>
<text x="91" y="144.9">M5</text>
<text x="110.1" y="144.9">M3</text>
<text x="127.5" y="148.2">GND</text>
<text x="142.5" y="144.4">PGND1</text>
<text x="142.5" y="146.9">AO2</text>
<text x="142.5" y="149.5">AO2</text>
<text x="162.6" y="149.5">STBY</text>
<text x="162.9" y="144.4">AIN1</text>
<text x="163.9" y="146.9">Vcc</text>
<text x="281.2" y="145.6">PA24</text>
<text x="281.2" y="148.2">PA25</text>
<text x="100.1" y="153.3" transform="rotate(-90 100.1 153.3)">+</text>
<text x="119.1" y="153.3" transform="rotate(-90 119.1 153.3)">+</text>
<text x="142.5" y="152">BO2</text>
<text x="142.5" y="154.5">BO2</text>
<text x="162.8" y="154.5">BIN1</text>
<text x="163.3" y="152">GND</text>
<text x="281.2" y="153.3">PA27</text>
<text x="281.2" y="155.8">PA28</text>
<text x="88" y="157.6">Motor_DC</text>
<text x="91" y="160.1">M6</text>
<text x="107" y="157.1">Motor_DC</text>
<text x="110.1" y="159.6">M4</text>
<text x="142.5" y="157.1">PGND2</text>
<text x="142.5" y="159.6">PGND2</text>
<text x="161.7" y="159.6">PWMB</text>
<text x="162.8" y="157.1">BIN2</text>
<text x="205" y="160.9">GND</text>
<text x="281.2" y="160.9">PA30</text>
<text x="127.5" y="163.4">GND</text>
<text x="142.5" y="162.2">BO1</text>
<text x="142.5" y="164.7">BO1</text>
<text x="163.4" y="162.2">VM3</text>
<text x="163.4" y="164.7">VM2</text>
<text x="281.2" y="163.4">PA31</text>
<text x="274.8" y="170.8">C13</text>
<text x="274.8" y="173.3">0.1</text>
<text x="279" y="173.3">uF</text>
<text x="281.2" y="168.5">~{RESET}</text>
<text x="296.8" y="169.7" transform="rotate(-90 296.8 169.7)">GND</text>
<text x="299.3" y="169.7" transform="rotate(-90 299.3 169.7)">GNDANA</text>
<text x="300.6" y="173.6">U1</text>
<text x="257.4" y="176.9" transform="rotate(-90 257.4 176.9)">1</text>
<text x="300.6" y="176.1">ATSAMD21G18A-A</text>
<text x="282.4" y="190.1">GND</text>
<text x="257.4" y="200.4" transform="rotate(-90 257.4 200.4)">2</text>
</g>
<g font-size="1.8" fill="#a90000">
<text x="60.7" y="38.8" transform="rotate(-90 60.7 38.8)">1</text>
<text x="63.2" y="38.8" transform="rotate(-90 63.2 38.8)">2</text>
<text x="112.3" y="49.3">3</text>
<text x="125" y="49.3">2</text>
<text x="119.1" y="56.6" transform="rotate(-90 119.1 56.6)">1</text>
<text x="174.6" y="63.2">1</text>
<text x="174.6" y="65.8">2</text>
<text x="207" y="63.2">14</text>
<text x="207" y="65.8">13</text>
<text x="174.6" y="68.3">3</text>
<text x="174.6" y="70.9">4</text>
<text x="207" y="68.3">12</text>
<text x="207" y="70.9">11</text>
<text x="372.7" y="70.9">1</text>
<text x="380.3" y="70.9">2</text>
<text x="174.6" y="73.4">5</text>
<text x="174.6" y="75.9">6</text>
<text x="207" y="73.4">10</text>
<text x="207.6" y="75.9">9</text>
<text x="92" y="78.5">1</text>
<text x="99.6" y="78.5">2</text>
<text x="174.6" y="78.5">7</text>
<text x="207.6" y="78.5">8</text>
<text x="278.7" y="83.6">1</text>
<text x="288" y="78.8" transform="rotate(-90 288 78.8)">43</text>
<text x="293.1" y="78.8" transform="rotate(-90 293.1 78.8)">44</text>
<text x="295.7" y="78.8" transform="rotate(-90 295.7 78.8)">36</text>
<text x="298.2" y="78.8" transform="rotate(-90 298.2 78.8)">17</text>
<text x="303.3" y="78.2" transform="rotate(-90 303.3 78.2)">6</text>
<text x="278.7" y="86.1">2</text>
<text x="278.7" y="88.6">3</text>
<text x="311.1" y="88.6">47</text>
<text x="102.2" y="91.2">1</text>
<text x="278.7" y="91.2">4</text>
<text x="278.7" y="93.7">9</text>
<text x="311.1" y="91.2">48</text>
<text x="102.2" y="96.3">3</text>
<text x="102.2" y="98.8">2</text>
<text x="102.2" y="101.3">4</text>
<text x="278.1" y="96.3">10</text>
<text x="278.1" y="98.8">11</text>
<text x="278.1" y="101.3">12</text>
<text x="371.4" y="98.5">2</text>
<text x="381.6" y="98.5">1</text>
<text x="93.7" y="106.1" transform="rotate(-90 93.7 106.1)">6</text>
<text x="96.3" y="106.1" transform="rotate(-90 96.3 106.1)">5</text>
<text x="278.1" y="103.9">13</text>
<text x="278.1" y="106.4">14</text>
<text x="311.7" y="103.9">7</text>
<text x="311.7" y="106.4">8</text>
<text x="278.1" y="109">15</text>
<text x="278.1" y="111.5">16</text>
<text x="311.1" y="109">19</text>
<text x="311.1" y="111.5">20</text>
<text x="372.7" y="110.2">1</text>
<text x="380.3" y="110.2">2</text>
<text x="278.1" y="114">21</text>
<text x="278.1" y="116.6">22</text>
<text x="278.1" y="119.1">23</text>
<text x="278.1" y="121.7">24</text>
<text x="278.1" y="124.2">25</text>
<text x="278.1" y="126.7">26</text>
<text x="278.1" y="129.3">27</text>
<text x="278.1" y="131.8">28</text>
<text x="102.3" y="137.9" transform="rotate(-90 102.3 137.9)">1</text>
<text x="121.4" y="137.9" transform="rotate(-90 121.4 137.9)">1</text>
<text x="137.7" y="135.6">1</text>
<text x="170.1" y="135.6">24</text>
<text x="278.1" y="134.4">29</text>
<text x="278.1" y="136.9">30</text>
<text x="371.4" y="137.9">2</text>
<text x="381.6" y="137.9">1</text>
<text x="137.7" y="138.2">2</text>
<text x="137.7" y="140.7">3</text>
<text x="137.7" y="143.3">4</text>
<text x="170.1" y="138.2">23</text>
<text x="170.1" y="140.7">22</text>
<text x="170.1" y="143.3">21</text>
<text x="278.1" y="139.4">31</text>
<text x="278.1" y="142">32</text>
<text x="311.1" y="139.4">37</text>
<text x="311.1" y="142">38</text>
<text x="102.3" y="148" transform="rotate(-90 102.3 148)">2</text>
<text x="121.4" y="148" transform="rotate(-90 121.4 148)">2</text>
<text x="137.7" y="145.8">5</text>
<text x="137.7" y="148.3">6</text>
<text x="170.1" y="145.8">20</text>
<text x="170.1" y="148.3">19</text>
<text x="278.1" y="144.5">33</text>
<text x="278.1" y="147.1">34</text>
<text x="102.3" y="153.1" transform="rotate(-90 102.3 153.1)">1</text>
<text x="121.4" y="153.1" transform="rotate(-90 121.4 153.1)">1</text>
<text x="137.7" y="150.9">7</text>
<text x="137.7" y="153.4">8</text>
<text x="137.7" y="156">9</text>
<text x="170.1" y="150.9">18</text>
<text x="170.1" y="153.4">17</text>
<text x="170.1" y="156">16</text>
<text x="278.1" y="152.1">39</text>
<text x="278.1" y="154.7">41</text>
<text x="137.1" y="158.5">10</text>
<text x="137.1" y="161">11</text>
<text x="170.1" y="158.5">15</text>
<text x="170.1" y="161">14</text>
<text x="278.1" y="159.8">45</text>
<text x="102.3" y="163.3" transform="rotate(-90 102.3 163.3)">2</text>
<text x="121.4" y="163.3" transform="rotate(-90 121.4 163.3)">2</text>
<text x="137.1" y="163.6">12</text>
<text x="170.1" y="163.6">13</text>
<text x="278.1" y="162.3">46</text>
<text x="278.1" y="167.4">40</text>
<text x="256.3" y="172.2" transform="rotate(-90 256.3 172.2)">1</text>
<text x="295.7" y="172.8" transform="rotate(-90 295.7 172.8)">18</text>
<text x="298.2" y="172.2" transform="rotate(-90 298.2 172.2)">5</text>
<text x="256.3" y="205.2" transform="rotate(-90 256.3 205.2)">2</text>
</g>
</svg>
